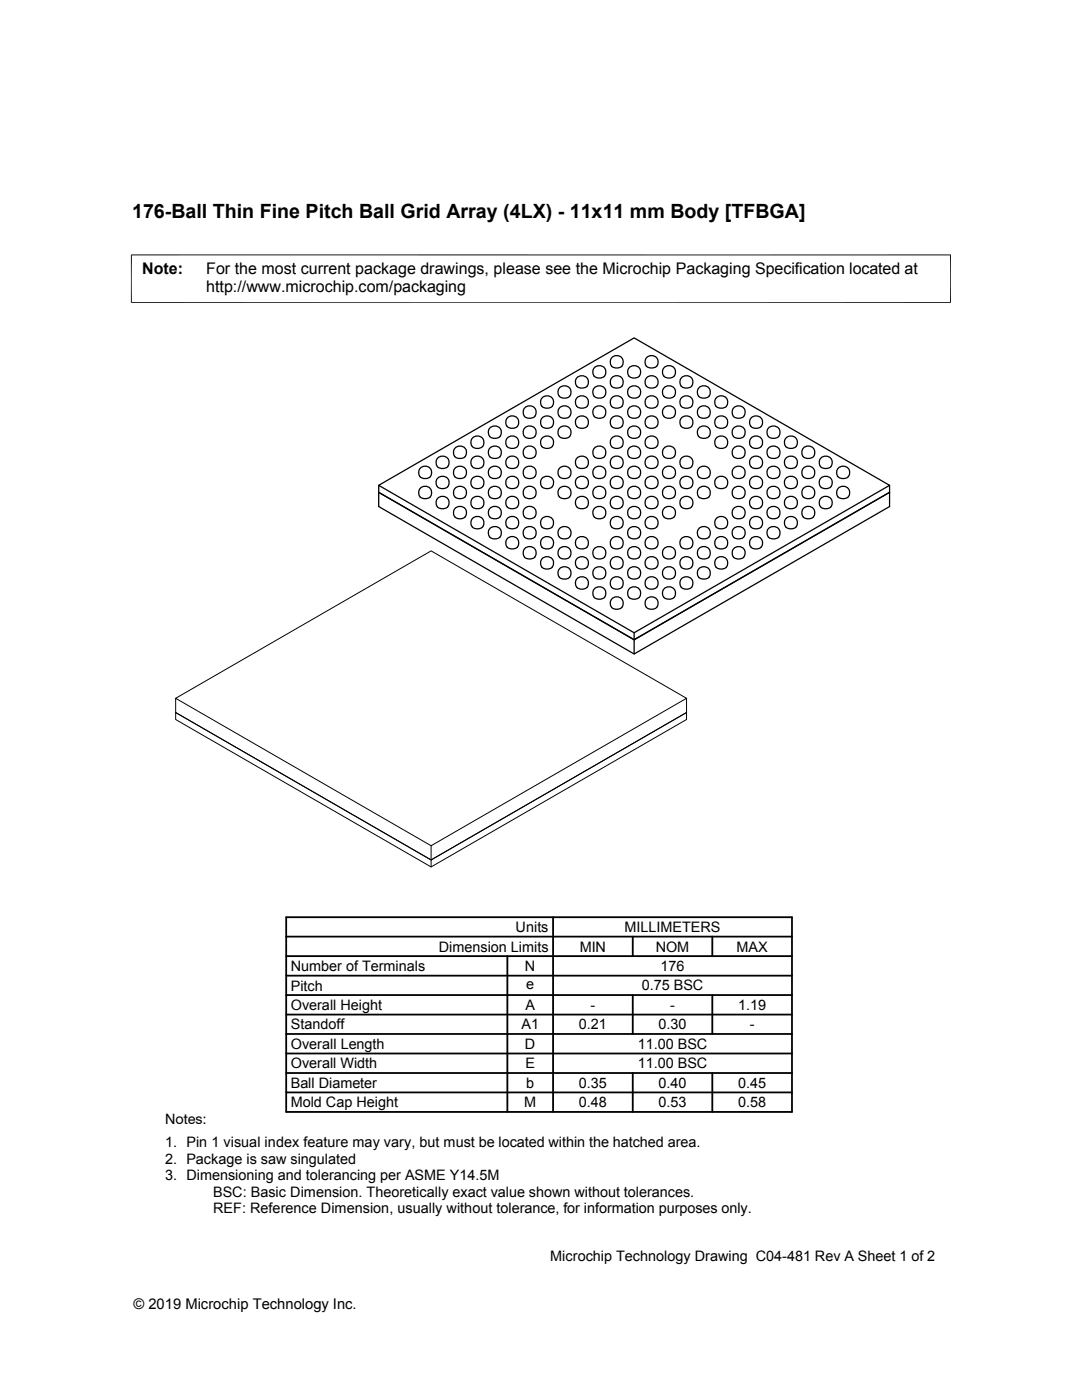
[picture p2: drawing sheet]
<svg xmlns="http://www.w3.org/2000/svg" width="216mm" height="279mm" viewBox="0 0 216 279" stroke-linecap="round" stroke-linejoin="round" font-family="sans-serif">
<path d="M26.1 50.9h163.7M26.2 50.8v9.7M189.7 50.8v9.7M26.1 60.4h163.7M35.1 139.4l50.9-29.5 51 29.5-51 29.4zM35.1 139.4v2.8l50.9 29.4 51-29.4-51 29.4-50.9-29.4v1.4l50.9 29.4 51-29.4v-4.2M86 168.8v4.2" fill="none" stroke="#000" stroke-width=".2"/>
<g fill="none" stroke="#000" stroke-width=".25">
<path d="M108.1 79.5a1.29 1.29 0 0 1 1.7-.4 1.29 1.29 0 0 1 .5 1.8 1.29 1.29 0 0 1-1.7 .5l-.4-.2a1.31 1.31 0 0 1-.1-1.7zM111.5 77.5a1.32 1.32 0 0 1 1.9-.3 1.32 1.32 0 0 1 .3 1.9 1.32 1.32 0 0 1-2 .1 1.25 1.25 0 0 1-.2-1.7zM115 75.5a1.32 1.32 0 0 1 1.9-.3 1.32 1.32 0 0 1 .2 1.9 1.32 1.32 0 0 1-1.9 .1 1.33 1.33 0 0 1-.2-1.7zM115 79.6a1.3 1.3 0 0 1 1.8-.5 1.3 1.3 0 0 1 .4 1.7 1.3 1.3 0 0 1-1.7 .6l-.3-.2a1.33 1.33 0 0 1-.2-1.6zM118.5 77.6a1.32 1.32 0 0 1 1.9-.4 1.32 1.32 0 0 1 .2 1.9 1.32 1.32 0 0 1-1.9 .1 1.32 1.32 0 0 1-.2-1.6zM118.5 73.5a1.32 1.32 0 0 1 2.2-.1 1.32 1.32 0 0 1-.7 2.1 1.32 1.32 0 0 1-1.7-1.4zM122 71.5a1.29 1.29 0 0 1 1.7-.4 1.29 1.29 0 0 1 .5 1.7 1.29 1.29 0 0 1-1.7 .5l-.4-.1a1.31 1.31 0 0 1-.1-1.7zM122 79.5a1.29 1.29 0 0 1 1.7-.4 1.29 1.29 0 0 1 .5 1.7 1.29 1.29 0 0 1-1.7 .6l-.4-.2a1.3 1.3 0 0 1-.1-1.7zM122 75.5a1.29 1.29 0 0 1 1.7-.4 1.29 1.29 0 0 1 .5 1.7 1.29 1.29 0 0 1-1.7 .6l-.4-.2a1.3 1.3 0 0 1-.1-1.7zM125.4 77.5a1.32 1.32 0 0 1 1.9-.3 1.32 1.32 0 0 1 .2 1.9 1.32 1.32 0 0 1-1.9 .1 1.32 1.32 0 0 1-.2-1.7zM125.4 73.5a1.32 1.32 0 0 1 2.2-.1 1.32 1.32 0 0 1-.7 2.1 1.32 1.32 0 0 1-1.6-1.5zM128.9 71.5a1.3 1.3 0 0 1 1.8-.4 1.3 1.3 0 0 1 .4 1.7 1.3 1.3 0 0 1-1.7 .5l-.3-.1a1.26 1.26 0 0 1-.2-1.7z"/>
<path d="M128.9 75.5a1.32 1.32 0 0 1 1.9-.3 1.32 1.32 0 0 1 .2 1.9 1.32 1.32 0 0 1-1.9 .1 1.24 1.24 0 0 1-.2-1.7zM128.9 79.5a1.3 1.3 0 0 1 1.8-.4 1.3 1.3 0 0 1 .4 1.8 1.3 1.3 0 0 1-1.7 .5l-.3-.2a1.25 1.25 0 0 1-.2-1.7zM132.4 77.5a1.32 1.32 0 0 1 1.9-.3 1.32 1.32 0 0 1 .2 1.9 1.32 1.32 0 0 1-1.9 .1 1.25 1.25 0 0 1-.2-1.7zM132.4 73.5a1.32 1.32 0 0 1 1.9-.3 1.32 1.32 0 0 1 .1 2 1.32 1.32 0 0 1-1.9-.1l-.2-.3-.1-.7zM135.9 79.6a1.29 1.29 0 0 1 1.7-.5 1.29 1.29 0 0 1 .5 1.7 1.29 1.29 0 0 1-1.7 .6l-.4-.2a1.33 1.33 0 0 1-.1-1.6zM135.9 75.5a1.32 1.32 0 0 1 1.9-.3 1.32 1.32 0 0 1 .2 1.9 1.32 1.32 0 0 1-2 .1 1.32 1.32 0 0 1-.1-1.7zM139.3 77.5a1.29 1.29 0 0 1 1.8-.4 1.29 1.29 0 0 1 .5 1.7 1.29 1.29 0 0 1-1.8 .6l-.3-.2a1.31 1.31 0 0 1-.2-1.7zM142.8 79.5a1.29 1.29 0 0 1 1.8-.4 1.29 1.29 0 0 1 .4 1.7 1.29 1.29 0 0 1-1.7 .6l-.3-.2a1.31 1.31 0 0 1-.2-1.7zM75.6 96.9v4.2l50.9 29.4 51-29.4v-4.2M75.6 96.9l50.9-29.5 51 29.5-51 29.4zM75.6 98.3l50.9 29.4 51-29.4M83.7 93.6a1.29 1.29 0 0 1 1.8-.4 1.29 1.29 0 0 1 .5 1.7 1.29 1.29 0 0 1-1.8 .5l-.3-.2a1.3 1.3 0 0 1-.2-1.6z"/>
<path d="M83.7 97.6a1.29 1.29 0 0 1 1.8-.4 1.29 1.29 0 0 1 .5 1.7 1.29 1.29 0 0 1-1.8 .5l-.3-.1a1.3 1.3 0 0 1-.2-1.7zM87.2 95.6a1.32 1.32 0 0 1 1.9-.3 1.32 1.32 0 0 1 .2 1.9 1.32 1.32 0 0 1-1.9 0 1.32 1.32 0 0 1-.2-1.6zM87.2 91.6a1.3 1.3 0 0 1 1.8-.5 1.3 1.3 0 0 1 .4 1.8 1.3 1.3 0 0 1-1.7 .5l-.3-.2a1.36 1.36 0 0 1-.2-1.6zM87.2 99.6a1.29 1.29 0 0 1 1.8-.4 1.29 1.29 0 0 1 .4 1.7 1.29 1.29 0 0 1-1.7 .5l-.3-.1a1.32 1.32 0 0 1-.2-1.7zM90.7 89.6a1.31 1.31 0 0 1 1.9-.4 1.31 1.31 0 0 1 .2 1.9 1.31 1.31 0 0 1-1.9 .1 1.26 1.26 0 0 1-.2-1.6zM90.7 93.6a1.31 1.31 0 0 1 1.9-.4 1.31 1.31 0 0 1 .2 1.9 1.31 1.31 0 0 1-1.9 .1 1.25 1.25 0 0 1-.2-1.6zM90.7 97.6a1.31 1.31 0 0 1 1.9-.3 1.31 1.31 0 0 1 .2 1.9 1.31 1.31 0 0 1-1.9 .1 1.25 1.25 0 0 1-.2-1.7zM94.2 95.6a1.32 1.32 0 0 1 1.9-.4 1.32 1.32 0 0 1 .2 2 1.32 1.32 0 0 1-2 0 1.25 1.25 0 0 1-.1-1.6zM94.2 99.6a1.3 1.3 0 0 1 1.7-.4 1.3 1.3 0 0 1 .5 1.7 1.3 1.3 0 0 1-1.7 .5l-.4-.1a1.25 1.25 0 0 1-.1-1.7zM94.2 91.6a1.3 1.3 0 0 1 1.7-.5 1.3 1.3 0 0 1 .5 1.8 1.3 1.3 0 0 1-1.7 .5l-.4-.2a1.29 1.29 0 0 1-.1-1.6zM94.2 87.6a1.32 1.32 0 0 1 1.9-.4 1.32 1.32 0 0 1 .2 1.9 1.32 1.32 0 0 1-2 .1 1.25 1.25 0 0 1-.1-1.6zM97.6 85.6a1.32 1.32 0 0 1 1.9-.4 1.32 1.32 0 0 1 .2 1.9 1.32 1.32 0 0 1-1.9 .1 1.33 1.33 0 0 1-.2-1.6z"/>
<path d="M97.6 89.6a1.3 1.3 0 0 1 1.8-.5 1.3 1.3 0 0 1 .5 1.8 1.3 1.3 0 0 1-1.7 .5l-.4-.2a1.33 1.33 0 0 1-.2-1.6zM97.6 97.6a1.29 1.29 0 0 1 1.8-.5 1.29 1.29 0 0 1 .5 1.8 1.29 1.29 0 0 1-1.7 .5l-.4-.1a1.33 1.33 0 0 1-.2-1.7zM97.6 93.6a1.32 1.32 0 0 1 1.9-.4 1.32 1.32 0 0 1 .2 2 1.32 1.32 0 0 1-1.9 0 1.32 1.32 0 0 1-.2-1.6zM101.1 95.6a1.29 1.29 0 0 1 1.8-.4 1.29 1.29 0 0 1 .4 1.7 1.29 1.29 0 0 1-1.7 .5l-.3-.2a1.31 1.31 0 0 1-.2-1.6zM101.1 99.6a1.29 1.29 0 0 1 1.8-.4 1.29 1.29 0 0 1 .4 1.7 1.29 1.29 0 0 1-1.7 .5l-.3-.1a1.31 1.31 0 0 1-.2-1.7zM101.1 83.5a1.31 1.31 0 0 1 1.9-.3 1.31 1.31 0 0 1 .2 1.9 1.31 1.31 0 0 1-1.9 .1 1.3 1.3 0 0 1-.2-1.7zM101.1 87.6a1.29 1.29 0 0 1 1.8-.5 1.29 1.29 0 0 1 .4 1.8 1.29 1.29 0 0 1-1.7 .5l-.3-.2a1.3 1.3 0 0 1-.2-1.6zM101.1 91.6a1.29 1.29 0 0 1 1.8-.4 1.29 1.29 0 0 1 .4 1.7 1.29 1.29 0 0 1-1.7 .5l-.3-.2a1.35 1.35 0 0 1-.2-1.6zM104.6 85.6a1.32 1.32 0 0 1 1.9-.4 1.32 1.32 0 0 1 .2 1.9 1.32 1.32 0 0 1-1.9 .1 1.31 1.31 0 0 1-.2-1.6zM104.6 89.6a1.29 1.29 0 0 1 1.7-.5 1.29 1.29 0 0 1 .5 1.8 1.29 1.29 0 0 1-1.7 .5l-.3-.2a1.31 1.31 0 0 1-.2-1.6zM104.6 97.6a1.29 1.29 0 0 1 1.7-.4 1.29 1.29 0 0 1 .5 1.7 1.29 1.29 0 0 1-1.7 .5l-.3-.1a1.31 1.31 0 0 1-.2-1.7zM104.6 93.6a1.29 1.29 0 0 1 1.7-.4 1.29 1.29 0 0 1 .5 1.7 1.29 1.29 0 0 1-1.7 .5l-.3-.2a1.3 1.3 0 0 1-.2-1.6z"/>
<path d="M104.6 81.5a1.29 1.29 0 0 1 1.7-.4 1.29 1.29 0 0 1 .5 1.8 1.29 1.29 0 0 1-1.7 .5l-.3-.2a1.36 1.36 0 0 1-.2-1.7zM108.1 95.6a1.3 1.3 0 0 1 1.7-.4 1.3 1.3 0 0 1 .5 1.7 1.3 1.3 0 0 1-1.8 .5l-.3-.2a1.31 1.31 0 0 1-.1-1.6zM108.1 87.6a1.31 1.31 0 0 1 1.9-.4 1.31 1.31 0 0 1 .1 2 1.31 1.31 0 0 1-1.9 0 1.31 1.31 0 0 1-.1-1.6zM108.1 83.5a1.31 1.31 0 0 1 1.9-.3 1.31 1.31 0 0 1 .1 1.9 1.31 1.31 0 0 1-1.9 .1 1.3 1.3 0 0 1-.1-1.7zM111.5 85.6a1.32 1.32 0 0 1 1.9-.4 1.32 1.32 0 0 1 .2 1.9 1.32 1.32 0 0 1-1.9 .1 1.25 1.25 0 0 1-.2-1.6zM111.5 93.6a1.32 1.32 0 0 1 1.9-.4 1.32 1.32 0 0 1 .2 2 1.32 1.32 0 0 1-1.9 0 1.24 1.24 0 0 1-.2-1.6zM111.5 97.6a1.3 1.3 0 0 1 1.8-.4 1.3 1.3 0 0 1 .5 1.7 1.3 1.3 0 0 1-1.8 .5l-.3-.1a1.25 1.25 0 0 1-.2-1.7zM115 95.6a1.33 1.33 0 0 1 2-.3 1.33 1.33 0 0 1-.1 2.1 1.33 1.33 0 0 1-2-.6l-.1-.7zM115 99.6a1.3 1.3 0 0 1 1.8-.4 1.3 1.3 0 0 1 .5 1.7 1.3 1.3 0 0 1-1.8 .5l-.3-.1a1.34 1.34 0 0 1-.2-1.7zM115 83.6a1.33 1.33 0 0 1 2-.3 1.33 1.33 0 0 1-.1 2 1.33 1.33 0 0 1-2-.5l-.1-.7zM115 91.6a1.3 1.3 0 0 1 1.8-.5 1.3 1.3 0 0 1 .5 1.8 1.3 1.3 0 0 1-1.8 .5l-.3-.2a1.39 1.39 0 0 1-.2-1.6zM118.5 93.6a1.32 1.32 0 0 1 1.9-.4 1.32 1.32 0 0 1 .2 2 1.32 1.32 0 0 1-1.9 0 1.31 1.31 0 0 1-.2-1.6z"/>
<path d="M118.5 81.6a1.3 1.3 0 0 1 1.7-.5 1.3 1.3 0 0 1 .5 1.7 1.3 1.3 0 0 1-1.7 .6l-.3-.2a1.37 1.37 0 0 1-.2-1.6zM118.5 89.6a1.29 1.29 0 0 1 1.7-.5 1.29 1.29 0 0 1 .5 1.8 1.29 1.29 0 0 1-1.7 .5l-.3-.2a1.32 1.32 0 0 1-.2-1.6zM118.5 97.6a1.29 1.29 0 0 1 1.7-.4 1.29 1.29 0 0 1 .5 1.7 1.29 1.29 0 0 1-1.7 .5l-.3-.1a1.32 1.32 0 0 1-.2-1.7zM122 95.6a1.29 1.29 0 0 1 1.7-.4 1.29 1.29 0 0 1 .5 1.7 1.29 1.29 0 0 1-1.7 .5l-.4-.2a1.31 1.31 0 0 1-.1-1.6zM122 99.6a1.29 1.29 0 0 1 1.7-.4 1.29 1.29 0 0 1 .5 1.7 1.29 1.29 0 0 1-1.7 .5l-.4-.1a1.31 1.31 0 0 1-.1-1.7zM122 83.5a1.31 1.31 0 0 1 1.9-.3 1.31 1.31 0 0 1 .1 1.9 1.31 1.31 0 0 1-1.9 .1 1.3 1.3 0 0 1-.1-1.7zM122 87.6a1.29 1.29 0 0 1 1.7-.5 1.29 1.29 0 0 1 .5 1.8 1.29 1.29 0 0 1-1.7 .5l-.4-.2a1.3 1.3 0 0 1-.1-1.6zM122 91.6a1.29 1.29 0 0 1 1.7-.4 1.29 1.29 0 0 1 .5 1.7 1.29 1.29 0 0 1-1.7 .5l-.4-.2a1.35 1.35 0 0 1-.1-1.6zM125.4 93.6a1.3 1.3 0 0 1 1.8-.5 1.3 1.3 0 0 1 .5 1.8 1.3 1.3 0 0 1-1.8 .5l-.3-.2a1.31 1.31 0 0 1-.2-1.6zM125.4 81.5a1.3 1.3 0 0 1 1.8-.4 1.3 1.3 0 0 1 .5 1.8 1.3 1.3 0 0 1-1.8 .5l-.3-.2a1.36 1.36 0 0 1-.2-1.7zM125.4 85.6a1.32 1.32 0 0 1 1.9-.4 1.32 1.32 0 0 1 .2 1.9 1.32 1.32 0 0 1-1.9 .1 1.31 1.31 0 0 1-.2-1.6zM125.4 89.6a1.29 1.29 0 0 1 1.8-.5 1.29 1.29 0 0 1 .5 1.8 1.29 1.29 0 0 1-1.8 .5l-.3-.2a1.32 1.32 0 0 1-.2-1.6z"/>
<path d="M125.4 97.6a1.29 1.29 0 0 1 1.8-.4 1.29 1.29 0 0 1 .5 1.7 1.29 1.29 0 0 1-1.8 .5l-.3-.1a1.31 1.31 0 0 1-.2-1.7zM128.9 95.6a1.32 1.32 0 0 1 1.9-.4 1.32 1.32 0 0 1 .2 2 1.32 1.32 0 0 1-1.9 0 1.25 1.25 0 0 1-.2-1.6zM128.9 99.6a1.3 1.3 0 0 1 1.8-.4 1.3 1.3 0 0 1 .4 1.7 1.3 1.3 0 0 1-1.7 .5l-.3-.1a1.26 1.26 0 0 1-.2-1.7zM128.9 91.6a1.3 1.3 0 0 1 1.8-.5 1.3 1.3 0 0 1 .5 1.8 1.3 1.3 0 0 1-1.8 .5l-.3-.2a1.29 1.29 0 0 1-.2-1.6zM132.4 89.6a1.3 1.3 0 0 1 1.7-.5 1.3 1.3 0 0 1 .5 1.8 1.3 1.3 0 0 1-1.7 .5l-.3-.2a1.25 1.25 0 0 1-.2-1.6zM132.4 93.6a1.32 1.32 0 0 1 1.9-.4 1.32 1.32 0 0 1 .2 2 1.32 1.32 0 0 1-1.9 0 1.24 1.24 0 0 1-.2-1.6zM132.4 81.5a1.32 1.32 0 0 1 1.9-.3 1.32 1.32 0 0 1 .1 2 1.32 1.32 0 0 1-1.9-.1l-.2-.3-.1-.7zM132.4 97.6a1.3 1.3 0 0 1 1.7-.4 1.3 1.3 0 0 1 .5 1.7 1.3 1.3 0 0 1-1.7 .5l-.3-.1a1.25 1.25 0 0 1-.2-1.7zM135.8 95.6a1.32 1.32 0 0 1 1.9-.4 1.32 1.32 0 0 1 .3 2 1.32 1.32 0 0 1-2 0 1.33 1.33 0 0 1-.2-1.6zM135.9 99.6a1.3 1.3 0 0 1 1.7-.4 1.3 1.3 0 0 1 .5 1.7 1.3 1.3 0 0 1-1.7 .5l-.4-.1a1.33 1.33 0 0 1-.1-1.7zM135.9 83.6a1.32 1.32 0 0 1 2.1-.2 1.32 1.32 0 0 1-.6 2.1 1.32 1.32 0 0 1-1.7-1.4zM135.9 91.6a1.29 1.29 0 0 1 1.7-.5 1.29 1.29 0 0 1 .5 1.8 1.29 1.29 0 0 1-1.7 .5l-.4-.2a1.37 1.37 0 0 1-.1-1.6z"/>
<path d="M139.3 85.6a1.29 1.29 0 0 1 1.8-.5 1.29 1.29 0 0 1 .5 1.8 1.29 1.29 0 0 1-1.8 .5l-.3-.2a1.3 1.3 0 0 1-.2-1.6zM139.3 93.6a1.29 1.29 0 0 1 1.8-.4 1.29 1.29 0 0 1 .5 1.7 1.29 1.29 0 0 1-1.8 .5l-.3-.2a1.3 1.3 0 0 1-.2-1.6zM139.3 97.6a1.29 1.29 0 0 1 1.8-.4 1.29 1.29 0 0 1 .5 1.7 1.29 1.29 0 0 1-1.8 .5l-.3-.1a1.3 1.3 0 0 1-.2-1.7zM139.3 81.5a1.29 1.29 0 0 1 1.8-.4 1.29 1.29 0 0 1 .5 1.8 1.29 1.29 0 0 1-1.8 .5l-.3-.2a1.35 1.35 0 0 1-.2-1.7zM142.8 95.6a1.32 1.32 0 0 1 1.9-.3 1.32 1.32 0 0 1 .2 1.9 1.32 1.32 0 0 1-1.9 0 1.31 1.31 0 0 1-.2-1.6zM142.8 87.6a1.32 1.32 0 0 1 1.9-.4 1.32 1.32 0 0 1 .2 2 1.32 1.32 0 0 1-1.9 0 1.31 1.31 0 0 1-.2-1.6zM142.8 83.5a1.32 1.32 0 0 1 2.2-.1 1.32 1.32 0 0 1-.7 2.1 1.32 1.32 0 0 1-1.7-1.4zM146.3 85.6a1.3 1.3 0 0 1 1.7-.5 1.3 1.3 0 0 1 .5 1.8 1.3 1.3 0 0 1-1.7 .5l-.3-.2a1.3 1.3 0 0 1-.2-1.6zM146.3 89.6a1.29 1.29 0 0 1 1.7-.5 1.29 1.29 0 0 1 .5 1.8 1.29 1.29 0 0 1-1.7 .5l-.3-.2a1.31 1.31 0 0 1-.2-1.6zM146.3 97.6a1.29 1.29 0 0 1 1.7-.4 1.29 1.29 0 0 1 .5 1.7 1.29 1.29 0 0 1-1.7 .5l-.3-.1a1.31 1.31 0 0 1-.2-1.7zM146.3 93.6a1.29 1.29 0 0 1 1.8-.4 1.29 1.29 0 0 1 .4 1.7 1.29 1.29 0 0 1-1.7 .5l-.3-.2a1.3 1.3 0 0 1-.2-1.6zM146.3 81.5a1.3 1.3 0 0 1 1.8-.4 1.3 1.3 0 0 1 .4 1.8 1.3 1.3 0 0 1-1.7 .5l-.3-.2a1.35 1.35 0 0 1-.2-1.7z"/>
<path d="M149.8 95.6a1.32 1.32 0 0 1 1.9-.4 1.32 1.32 0 0 1 .2 2 1.32 1.32 0 0 1-2 0 1.25 1.25 0 0 1-.1-1.6zM149.8 91.6a1.3 1.3 0 0 1 1.7-.5 1.3 1.3 0 0 1 .5 1.8 1.3 1.3 0 0 1-1.7 .5l-.4-.2a1.29 1.29 0 0 1-.1-1.6zM153.2 85.6a1.32 1.32 0 0 1 1.9-.4 1.32 1.32 0 0 1 .3 1.9 1.32 1.32 0 0 1-2 .1 1.33 1.33 0 0 1-.2-1.6zM153.2 89.6a1.3 1.3 0 0 1 1.8-.5 1.3 1.3 0 0 1 .5 1.8 1.3 1.3 0 0 1-1.8 .5l-.3-.2a1.34 1.34 0 0 1-.2-1.6zM153.2 93.6a1.32 1.32 0 0 1 1.9-.4 1.32 1.32 0 0 1 .3 1.9 1.32 1.32 0 0 1-2 .1 1.33 1.33 0 0 1-.2-1.6zM153.2 97.6a1.3 1.3 0 0 1 1.8-.5 1.3 1.3 0 0 1 .5 1.8 1.3 1.3 0 0 1-1.8 .5l-.3-.1a1.33 1.33 0 0 1-.2-1.7zM156.7 95.6a1.32 1.32 0 0 1 1.9-.4 1.32 1.32 0 0 1 .2 2 1.32 1.32 0 0 1-1.9 0 1.32 1.32 0 0 1-.2-1.6zM156.7 91.6a1.3 1.3 0 0 1 1.8-.5 1.3 1.3 0 0 1 .5 1.8 1.3 1.3 0 0 1-1.8 .5l-.3-.2a1.37 1.37 0 0 1-.2-1.6zM156.7 99.6a1.29 1.29 0 0 1 1.8-.4 1.29 1.29 0 0 1 .5 1.7 1.29 1.29 0 0 1-1.8 .5l-.3-.1a1.32 1.32 0 0 1-.2-1.7zM156.7 87.6a1.32 1.32 0 0 1 1.9-.4 1.32 1.32 0 0 1 .2 1.9 1.32 1.32 0 0 1-1.9 .1 1.32 1.32 0 0 1-.2-1.6zM160.2 89.6a1.29 1.29 0 0 1 1.7-.5 1.29 1.29 0 0 1 .5 1.8 1.29 1.29 0 0 1-1.7 .5l-.3-.2a1.31 1.31 0 0 1-.2-1.6zM160.2 93.6a1.29 1.29 0 0 1 1.7-.4 1.29 1.29 0 0 1 .5 1.7 1.29 1.29 0 0 1-1.7 .5l-.3-.2a1.3 1.3 0 0 1-.2-1.6z"/>
<path d="M160.2 97.6a1.29 1.29 0 0 1 1.7-.4 1.29 1.29 0 0 1 .5 1.7 1.29 1.29 0 0 1-1.7 .5l-.3-.1a1.3 1.3 0 0 1-.2-1.7zM163.7 95.6a1.32 1.32 0 0 1 1.9-.3 1.32 1.32 0 0 1 .2 1.9 1.32 1.32 0 0 1-2 0 1.32 1.32 0 0 1-.1-1.6zM163.7 91.6a1.3 1.3 0 0 1 1.7-.5 1.3 1.3 0 0 1 .5 1.8 1.3 1.3 0 0 1-1.7 .5l-.4-.2a1.36 1.36 0 0 1-.1-1.6zM163.7 99.6a1.29 1.29 0 0 1 1.7-.4 1.29 1.29 0 0 1 .5 1.7 1.29 1.29 0 0 1-1.7 .5l-.4-.1a1.32 1.32 0 0 1-.1-1.7zM167.1 93.6a1.32 1.32 0 0 1 1.9-.4 1.32 1.32 0 0 1 .3 2 1.32 1.32 0 0 1-2 0 1.24 1.24 0 0 1-.2-1.6zM167.1 97.6a1.3 1.3 0 0 1 1.8-.4 1.3 1.3 0 0 1 .5 1.7 1.3 1.3 0 0 1-1.8 .5l-.3-.1a1.25 1.25 0 0 1-.2-1.7zM94.2 103.6a1.32 1.32 0 0 1 1.9-.3 1.32 1.32 0 0 1 .2 1.9 1.32 1.32 0 0 1-2 .1 1.24 1.24 0 0 1-.1-1.7zM97.6 105.6a1.32 1.32 0 0 1 1.9-.3 1.32 1.32 0 0 1 .2 1.9 1.32 1.32 0 0 1-1.9 .1 1.33 1.33 0 0 1-.2-1.7zM97.6 101.6a1.32 1.32 0 0 1 2.2-.1 1.32 1.32 0 0 1-.7 2.1 1.32 1.32 0 0 1-1.6-1.5zM101.1 107.6a1.29 1.29 0 0 1 1.8-.4 1.29 1.29 0 0 1 .4 1.7 1.29 1.29 0 0 1-1.7 .6l-.3-.2a1.3 1.3 0 0 1-.2-1.7zM101.1 103.6a1.29 1.29 0 0 1 1.8-.4 1.29 1.29 0 0 1 .4 1.7 1.29 1.29 0 0 1-1.7 .5l-.3-.1a1.3 1.3 0 0 1-.2-1.7zM104.6 105.6a1.32 1.32 0 0 1 1.9-.3 1.32 1.32 0 0 1 .2 1.9 1.32 1.32 0 0 1-1.9 .1 1.31 1.31 0 0 1-.2-1.7z"/>
<path d="M104.6 101.6a1.32 1.32 0 0 1 2.2-.1 1.32 1.32 0 0 1-.7 2.1 1.32 1.32 0 0 1-1.7-1.5zM104.6 109.6a1.29 1.29 0 0 1 1.7-.4 1.29 1.29 0 0 1 .5 1.7 1.29 1.29 0 0 1-1.7 .6l-.3-.2a1.36 1.36 0 0 1-.2-1.7zM108.1 107.6a1.29 1.29 0 0 1 1.7-.4 1.29 1.29 0 0 1 .5 1.7 1.29 1.29 0 0 1-1.7 .6l-.4-.2a1.31 1.31 0 0 1-.1-1.7zM108.1 111.6a1.31 1.31 0 0 1 1.9-.3 1.31 1.31 0 0 1 .1 1.9 1.31 1.31 0 0 1-1.9 .1 1.3 1.3 0 0 1-.1-1.7zM108.1 103.6a1.29 1.29 0 0 1 1.7-.4 1.29 1.29 0 0 1 .5 1.7 1.29 1.29 0 0 1-1.8 .5l-.3-.1a1.3 1.3 0 0 1-.1-1.7zM111.5 105.6a1.32 1.32 0 0 1 1.9-.3 1.32 1.32 0 0 1 .3 1.9 1.32 1.32 0 0 1-2 .1 1.25 1.25 0 0 1-.2-1.7zM111.5 113.7a1.32 1.32 0 0 1 1.9-.4 1.32 1.32 0 0 1 .2 1.9 1.32 1.32 0 0 1-1.9 .1 1.25 1.25 0 0 1-.2-1.6zM111.5 109.6a1.3 1.3 0 0 1 1.8-.4 1.3 1.3 0 0 1 .5 1.7 1.3 1.3 0 0 1-1.8 .6l-.3-.2a1.29 1.29 0 0 1-.2-1.7zM115 111.6a1.33 1.33 0 0 1 2-.2 1.33 1.33 0 0 1-.1 2 1.33 1.33 0 0 1-2-.5l-.1-.7zM115 107.6a1.3 1.3 0 0 1 1.8-.4 1.3 1.3 0 0 1 .4 1.7 1.3 1.3 0 0 1-1.7 .6l-.3-.2a1.33 1.33 0 0 1-.2-1.7zM115 115.7a1.33 1.33 0 0 1 2.2-.2 1.33 1.33 0 0 1-.7 2.1 1.33 1.33 0 0 1-1.7-1.4zM118.5 101.6a1.32 1.32 0 0 1 2.2-.1 1.32 1.32 0 0 1-.7 2.1 1.32 1.32 0 0 1-1.7-1.5z"/>
<path d="M118.5 113.7a1.32 1.32 0 0 1 1.9-.4 1.32 1.32 0 0 1 .2 1.9 1.32 1.32 0 0 1-1.9 .1 1.32 1.32 0 0 1-.2-1.6zM118.5 109.6a1.3 1.3 0 0 1 1.7-.4 1.3 1.3 0 0 1 .5 1.7 1.3 1.3 0 0 1-1.7 .6l-.3-.2a1.37 1.37 0 0 1-.2-1.7zM118.5 117.7a1.29 1.29 0 0 1 1.7-.5 1.29 1.29 0 0 1 .5 1.8 1.29 1.29 0 0 1-1.7 .5l-.3-.2a1.32 1.32 0 0 1-.2-1.6zM122 111.6a1.31 1.31 0 0 1 1.9-.3 1.31 1.31 0 0 1 .1 1.9 1.31 1.31 0 0 1-1.9 .1 1.3 1.3 0 0 1-.1-1.7zM122 107.6a1.29 1.29 0 0 1 1.7-.4 1.29 1.29 0 0 1 .5 1.7 1.29 1.29 0 0 1-1.7 .6l-.4-.2a1.3 1.3 0 0 1-.1-1.7zM122 115.7a1.29 1.29 0 0 1 1.7-.5 1.29 1.29 0 0 1 .5 1.8 1.29 1.29 0 0 1-1.7 .5l-.4-.2a1.3 1.3 0 0 1-.1-1.6zM122 119.7a1.31 1.31 0 0 1 1.9-.4 1.31 1.31 0 0 1 .1 2 1.31 1.31 0 0 1-1.9 0 1.3 1.3 0 0 1-.1-1.6zM122 103.6a1.29 1.29 0 0 1 1.7-.4 1.29 1.29 0 0 1 .5 1.7 1.29 1.29 0 0 1-1.7 .5l-.4-.1a1.3 1.3 0 0 1-.1-1.7zM125.4 105.6a1.32 1.32 0 0 1 1.9-.3 1.32 1.32 0 0 1 .2 1.9 1.32 1.32 0 0 1-1.9 .1 1.32 1.32 0 0 1-.2-1.7zM125.4 101.6a1.32 1.32 0 0 1 2.2-.1 1.32 1.32 0 0 1-.7 2.1 1.32 1.32 0 0 1-1.6-1.5zM125.4 109.6a1.3 1.3 0 0 1 1.8-.4 1.3 1.3 0 0 1 .5 1.7 1.3 1.3 0 0 1-1.8 .6l-.3-.2a1.36 1.36 0 0 1-.2-1.7zM125.4 113.6a1.32 1.32 0 0 1 1.9-.3 1.32 1.32 0 0 1 .2 1.9 1.32 1.32 0 0 1-1.9 .1 1.31 1.31 0 0 1-.2-1.7z"/>
<path d="M125.4 117.7a1.29 1.29 0 0 1 1.8-.5 1.29 1.29 0 0 1 .5 1.8 1.29 1.29 0 0 1-1.8 .5l-.3-.2a1.32 1.32 0 0 1-.2-1.6zM128.9 103.6a1.32 1.32 0 0 1 1.9-.3 1.32 1.32 0 0 1 .2 1.9 1.32 1.32 0 0 1-1.9 .1 1.24 1.24 0 0 1-.2-1.7zM128.9 107.6a1.3 1.3 0 0 1 1.8-.4 1.3 1.3 0 0 1 .4 1.7 1.3 1.3 0 0 1-1.7 .6l-.3-.2a1.25 1.25 0 0 1-.2-1.7zM132.4 113.7a1.32 1.32 0 0 1 1.9-.4 1.32 1.32 0 0 1 .2 1.9 1.32 1.32 0 0 1-1.9 .1 1.25 1.25 0 0 1-.2-1.6zM132.4 117.7a1.3 1.3 0 0 1 1.7-.5 1.3 1.3 0 0 1 .5 1.8 1.3 1.3 0 0 1-1.7 .5l-.3-.2a1.25 1.25 0 0 1-.2-1.6zM132.4 101.6a1.32 1.32 0 0 1 1.9-.3 1.32 1.32 0 0 1 .1 2 1.32 1.32 0 0 1-1.9-.2l-.2-.3-.1-.7zM132.4 109.6a1.3 1.3 0 0 1 1.7-.4 1.3 1.3 0 0 1 .5 1.7 1.3 1.3 0 0 1-1.7 .6l-.3-.2a1.29 1.29 0 0 1-.2-1.7zM135.9 107.6a1.29 1.29 0 0 1 1.7-.4 1.29 1.29 0 0 1 .5 1.7 1.29 1.29 0 0 1-1.7 .6l-.4-.2a1.33 1.33 0 0 1-.1-1.7zM135.9 115.7a1.32 1.32 0 0 1 1.9-.4 1.32 1.32 0 0 1 .2 1.9 1.32 1.32 0 0 1-2 .1 1.33 1.33 0 0 1-.1-1.6zM135.9 111.7a1.32 1.32 0 0 1 2.1-.2 1.32 1.32 0 0 1-.6 2.1 1.32 1.32 0 0 1-1.7-1.4zM139.3 105.6a1.29 1.29 0 0 1 1.8-.4 1.29 1.29 0 0 1 .5 1.7 1.29 1.29 0 0 1-1.8 .6l-.3-.2a1.31 1.31 0 0 1-.2-1.7zM139.3 113.6a1.29 1.29 0 0 1 1.8-.4 1.29 1.29 0 0 1 .5 1.8 1.29 1.29 0 0 1-1.8 .5l-.3-.2a1.3 1.3 0 0 1-.2-1.7z"/>
<path d="M139.3 109.6a1.29 1.29 0 0 1 1.8-.4 1.29 1.29 0 0 1 .5 1.7 1.29 1.29 0 0 1-1.7 .6l-.4-.2a1.35 1.35 0 0 1-.2-1.7zM142.8 107.6a1.29 1.29 0 0 1 1.8-.4 1.29 1.29 0 0 1 .4 1.7 1.29 1.29 0 0 1-1.7 .6l-.3-.2a1.31 1.31 0 0 1-.2-1.7zM142.8 111.6a1.32 1.32 0 0 1 2.2-.1 1.32 1.32 0 0 1-.7 2.1 1.32 1.32 0 0 1-1.7-1.4zM142.8 103.6a1.29 1.29 0 0 1 1.8-.4 1.29 1.29 0 0 1 .4 1.7 1.29 1.29 0 0 1-1.7 .5l-.3-.1a1.3 1.3 0 0 1-.2-1.7zM146.3 105.6a1.3 1.3 0 0 1 1.7-.4 1.3 1.3 0 0 1 .5 1.7 1.3 1.3 0 0 1-1.7 .6l-.3-.2a1.31 1.31 0 0 1-.2-1.7zM146.3 101.6a1.31 1.31 0 0 1 1.9-.3 1.31 1.31 0 0 1 .2 1.9 1.31 1.31 0 0 1-1.9 .1 1.3 1.3 0 0 1-.2-1.7zM146.3 109.6a1.29 1.29 0 0 1 1.7-.4 1.29 1.29 0 0 1 .5 1.7 1.29 1.29 0 0 1-1.7 .6l-.3-.2a1.35 1.35 0 0 1-.2-1.7zM149.8 107.6a1.3 1.3 0 0 1 1.7-.4 1.3 1.3 0 0 1 .5 1.7 1.3 1.3 0 0 1-1.7 .6l-.4-.2a1.25 1.25 0 0 1-.1-1.7zM149.8 103.6a1.32 1.32 0 0 1 1.9-.3 1.32 1.32 0 0 1 .2 1.9 1.32 1.32 0 0 1-2 .1 1.24 1.24 0 0 1-.1-1.7zM153.2 105.6a1.33 1.33 0 0 1 2.1-.2 1.33 1.33 0 0 1-.2 2 1.33 1.33 0 0 1-2-.5l-.1-.7zM153.2 101.6a1.33 1.33 0 0 1 2.1-.3 1.33 1.33 0 0 1-.2 2.1 1.33 1.33 0 0 1-2-.6v-.7zM156.7 103.6a1.32 1.32 0 0 1 1.9-.3 1.32 1.32 0 0 1 .2 1.9 1.32 1.32 0 0 1-1.9 .1 1.31 1.31 0 0 1-.2-1.7z"/>
<path d="M160.2 101.6a1.31 1.31 0 0 1 1.9-.3 1.31 1.31 0 0 1 .2 1.9 1.31 1.31 0 0 1-1.9 .1 1.3 1.3 0 0 1-.2-1.7zM126.5 126.3v4.2"/>
<circle cx="112.6" cy="82.3" r="1.3"/>
<circle cx="130" cy="88.3" r="1.3"/>
<circle cx="130" cy="84.3" r="1.3"/>
<circle cx="150.9" cy="88.3" r="1.3"/>
<circle cx="150.9" cy="84.3" r="1.3"/>
<circle cx="91.8" cy="102.3" r="1.29"/>
<circle cx="130" cy="116.4" r="1.3"/>
<circle cx="130" cy="112.4" r="1.3"/>
<circle cx="150.9" cy="100.3" r="1.3"/>
<circle cx="130" cy="120.4" r="1.3"/>
</g>
<g fill="none" stroke="#000" stroke-width=".36">
<path d="M57.1 198.6h100.9M57.1 194.7h100.9M57.1 190.8h100.9M57.1 186.9h100.9M57.1 183h100.9v38.9h-100.9zM101.2 190.8v31.1M110.4 183v38.9M126.3 186.9v3.9M126.3 198.6v7.8M142.1 186.9v3.9M142.1 198.6v7.8M57.1 218h100.9"/>
<path d="M57.1 202.5h100.9M57.1 210.2h100.9M57.1 206.4h100.9M57.1 214.1h100.9M126.3 214.1v7.8M142.1 214.1v7.8"/>
</g>
<text font-size="3.9" x="26.4" y="43.5">176-Ball Thin Fine Pitch Ball Grid Array (4LX) - 11x11 mm Body [TFBGA]</text>
<g font-size="3.2">
<text x="28.4" y="54.6">Note:</text>
<text x="41.1" y="58.3">http://www.microchip.com/packaging</text>
<text x="41.1" y="54.6">For the most current package drawings, please see the Microchip Packaging Specification located at</text>
</g>
<g font-size="2.9">
<text x="87.6" y="189.9">Dimension Limits</text>
<text x="102.9" y="186">Units</text>
<text x="115.7" y="189.9">MIN</text>
<text x="124.6" y="186">MILLIMETERS</text>
<text x="130.8" y="189.9">NOM</text>
<text x="147" y="189.9">MAX</text>
<text x="58" y="193.8">Number of Terminals</text>
<text x="58" y="197.7">Pitch</text>
<text x="104.8" y="193.8">N</text>
<text x="105" y="197.4">e</text>
<text x="128" y="197.7">0.75 BSC</text>
<text x="131.8" y="193.8">176</text>
<text x="58" y="201.6">Overall Height</text>
<text x="104.8" y="201.6">A</text>
<text x="117.8" y="201.6">-</text>
<text x="133.7" y="201.6">-</text>
<text x="147.3" y="201.6">1.19</text>
<text x="58" y="209.3">Overall Length</text>
<text x="58" y="205.4">Standoff</text>
<text x="104.1" y="205.4">A1</text>
<text x="104.8" y="209.3">D</text>
<text x="115.5" y="205.4">0.21</text>
<text x="127.3" y="209.3">11.00 BSC</text>
<text x="131.4" y="205.4">0.30</text>
<text x="149.6" y="205.4">-</text>
<text x="58" y="213.2">Overall Width</text>
<text x="104.8" y="213.2">E</text>
<text x="127.3" y="213.2">11.00 BSC</text>
<text x="58" y="221">Mold Cap Height</text>
<text x="58" y="217.1">Ball Diameter</text>
<text x="104.6" y="221">M</text>
<text x="105" y="217.1">b</text>
<text x="115.5" y="217.1">0.35</text>
<text x="115.5" y="221">0.48</text>
<text x="131.4" y="217.1">0.40</text>
<text x="131.4" y="221">0.53</text>
<text x="147.3" y="217.1">0.45</text>
<text x="147.3" y="221">0.58</text>
<text x="32.9" y="224.3">Notes:</text>
<text x="32.9" y="228.9">1. Pin 1 visual index feature may vary, but must be located within the hatched area.</text>
<text x="32.9" y="232.2">2. Package is saw singulated</text>
<text x="32.9" y="235.5">3. Dimensioning and tolerancing per ASME Y14.5M</text>
<text x="42.5" y="238.8">BSC: Basic Dimension. Theoretically exact value shown without tolerances.</text>
<text x="42.5" y="242.2">REF: Reference Dimension, usually without tolerance, for information purposes only.</text>
<text x="109.8" y="251.7">Microchip Technology Drawing C04-481 Rev A Sheet 1 of 2</text>
<text x="26.6" y="261.3">© 2019 Microchip Technology Inc.</text>
</g>
</svg>
